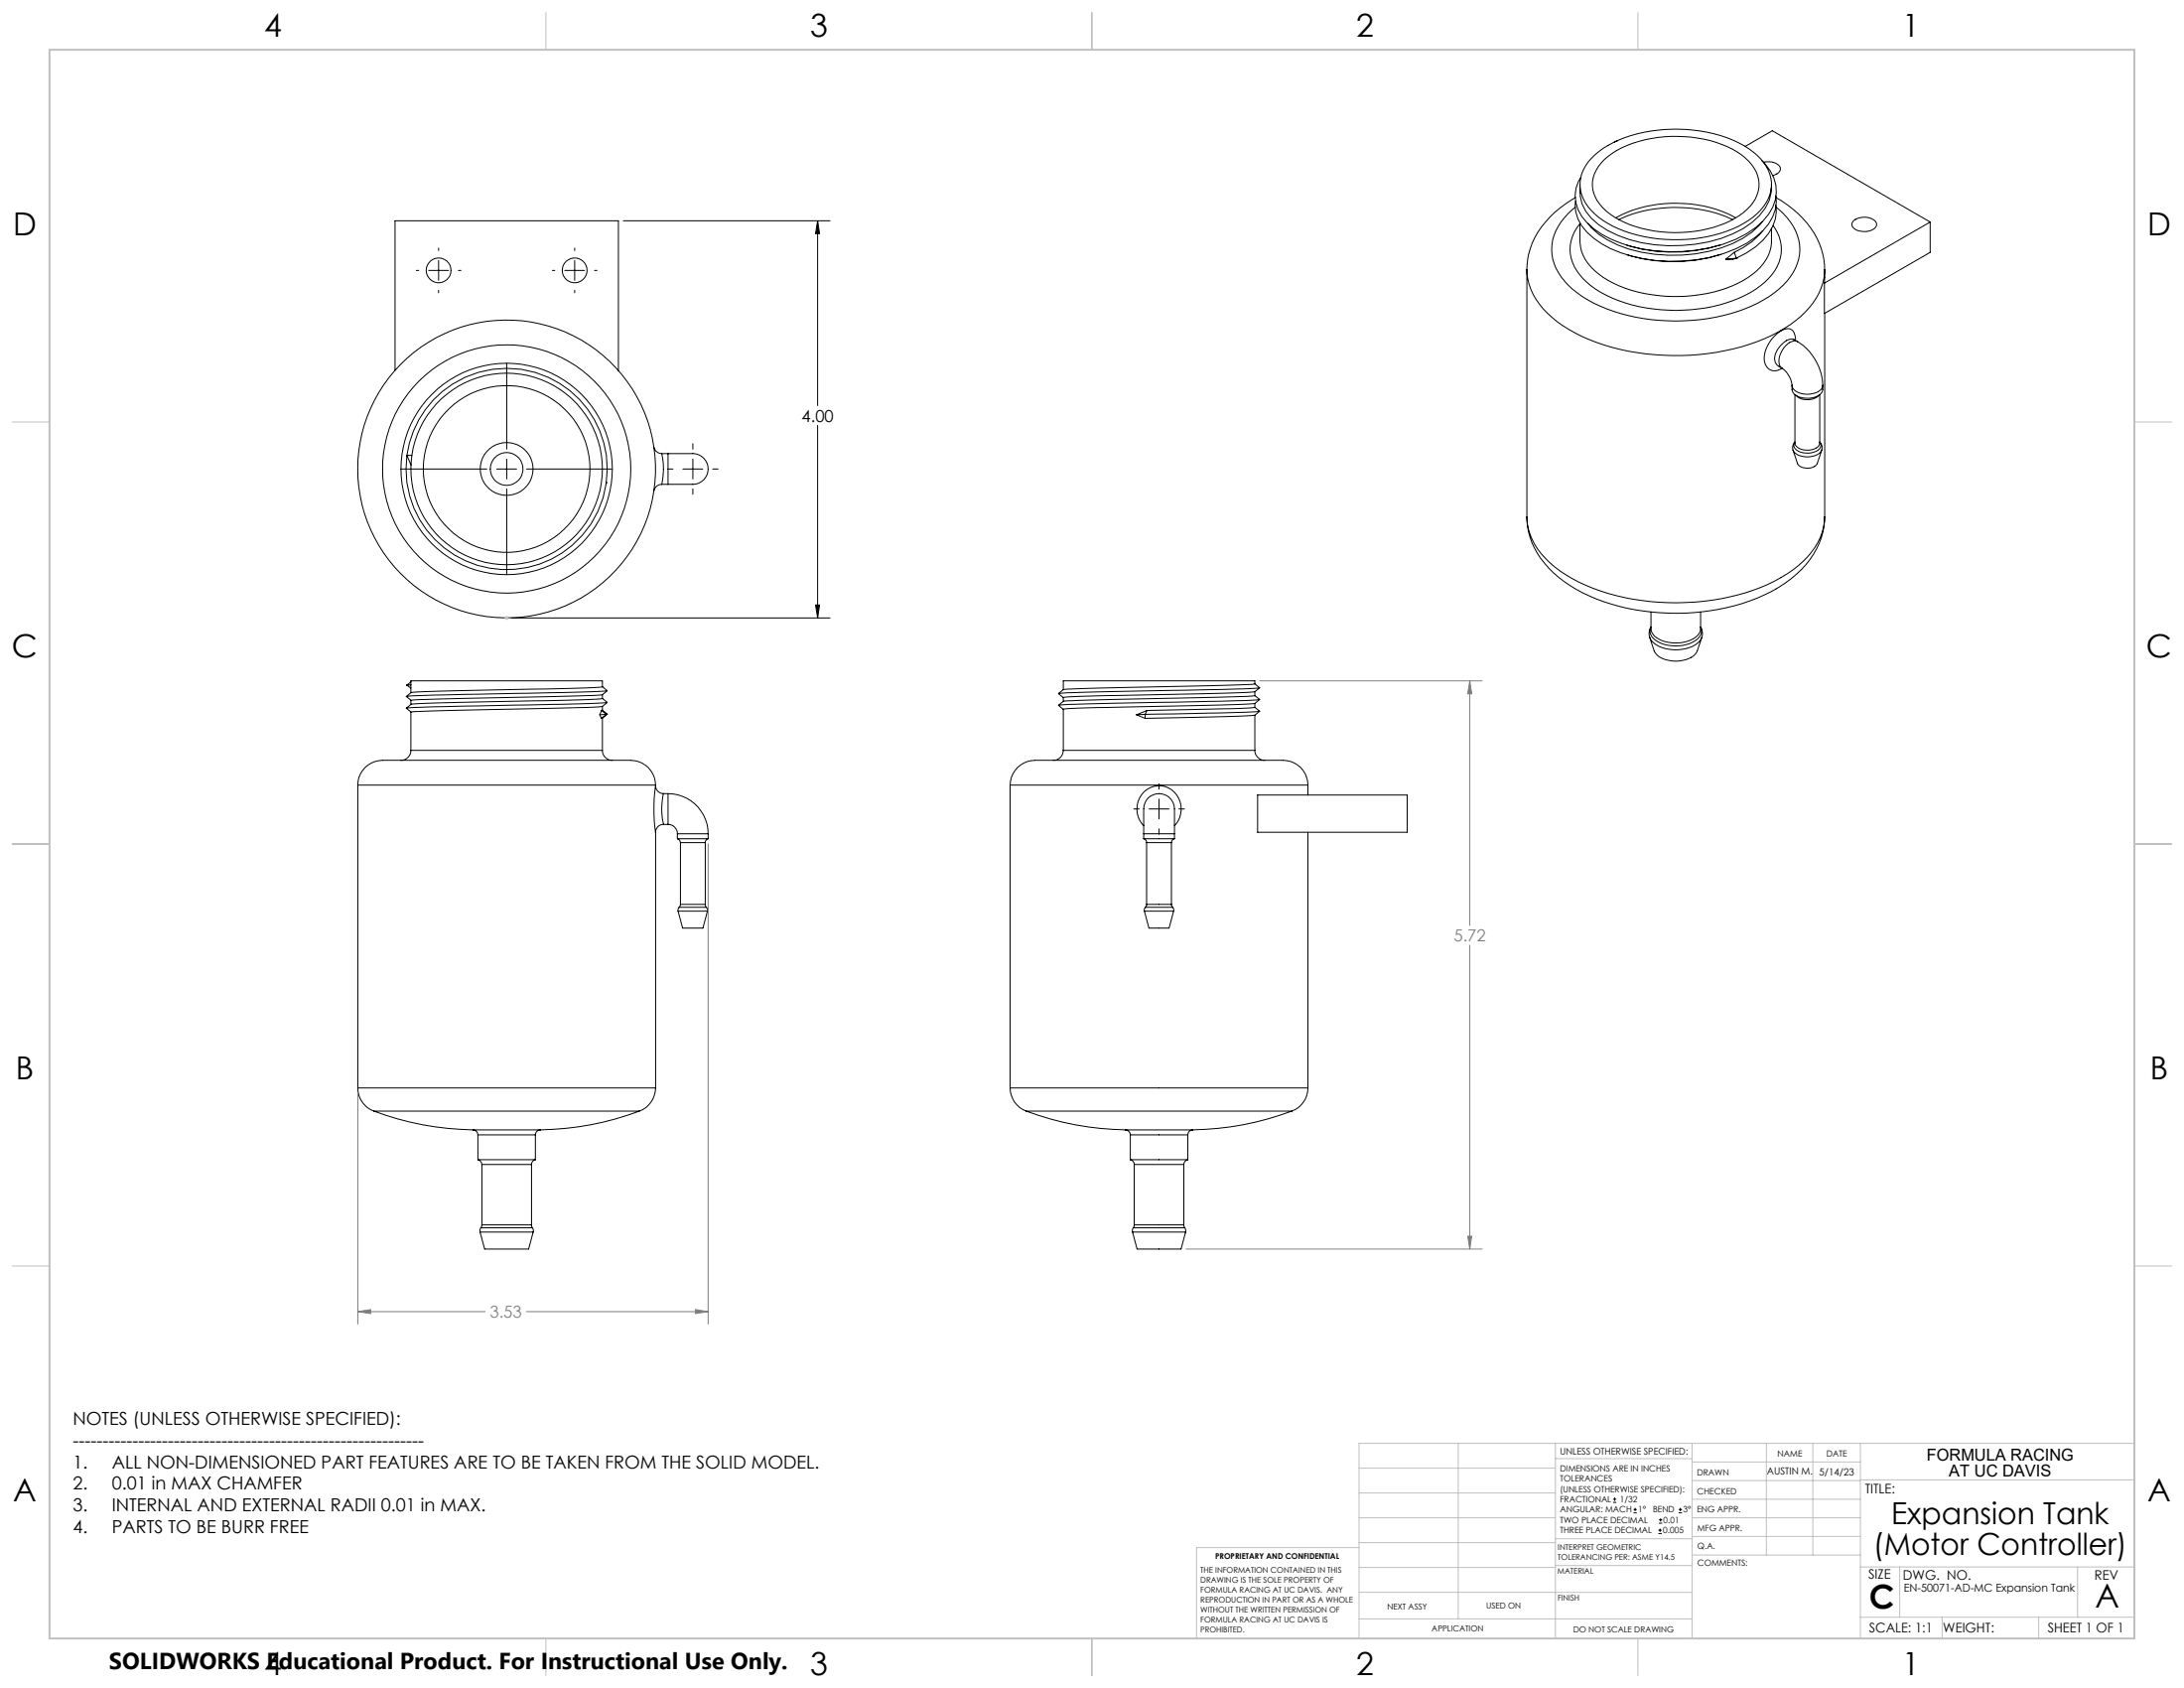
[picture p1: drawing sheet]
<svg xmlns="http://www.w3.org/2000/svg" width="559mm" height="432mm" viewBox="0 0 559 432" stroke-linecap="round" stroke-linejoin="round" font-family="sans-serif">
<g fill="none" stroke="#000" stroke-width=".25">
<path d="M413.2 36.2h.1M413.2 36.2l-.1 .2M413.9 36l-.7 .2M446.5 37.5l7-4.1 40.4 23.4M159.5 56.5h52.9M209.2 56.5l.5 3.3h-1zM209.2 56.5v47.3M403.1 50.5a24 24 0 0 0-12 14.6l-.4 3.9M404.2 57v4.7a11.4 11.4 0 0 0 6 9.2 36.3 36.3 0 0 0 24.9 4.5 26.7 26.7 0 0 0 15.3-7.1 9.8 9.8 0 0 0 2.8-6.6v-3.2M404.2 57.2a10 10 0 0 0 .8 14.1 29 29 0 0 0 16.1 7.5 40.8 40.8 0 0 0 28.1-4.8 13.6 13.6 0 0 0 6.5-9.1 10 10 0 0 0-2-7.2M404.2 47.2v2.1M407.1 40.6a27.4 27.4 0 0 1 17.1-7.3 36 36 0 0 1 23.1 4.7 11.3 11.3 0 0 1 5.9 9.7 12.7 12.7 0 0 1-7.1 9.5 38.3 38.3 0 0 1-34.7 0 12.5 12.5 0 0 1-7.1-9.5 9.3 9.3 0 0 1 2.8-7.1z"/>
<path d="M410.5 40.8a26.7 26.7 0 0 1 17-5.9 29.8 29.8 0 0 1 18.1 4.7 9.7 9.7 0 0 1 4.4 8.3 10.7 10.7 0 0 1-6.2 8 33.4 33.4 0 0 1-29.5 .3 11.3 11.3 0 0 1-6.9-8.8 8.8 8.8 0 0 1 3.1-6.6zM413.4 55.7a33.1 33.1 0 0 1 30.7 0M443.3 56.2a35.5 35.5 0 0 0-29.1 0M450.7 41.1a10.1 10.1 0 0 1 .4 15.5 29.2 29.2 0 0 1-17 7.4 38.2 38.2 0 0 1-24.3-4.1 13.5 13.5 0 0 1-6.6-8.1 8.3 8.3 0 0 1 1.3-6.5M450.9 56.7a23.4 23.4 0 0 1-13.7 7.6 38.1 38.1 0 0 1-25.9-2.9l-2.3-1.5-1.9-1.7-.8-1M450.9 59.2a18.2 18.2 0 0 1-7.2 5.4M451.2 41.5a3.9 3.9 0 0 1 4.2 1.2 1.6 1.6 0 0 1-1.3 2l-.5 .2M453.2 48.1a9.4 9.4 0 0 1-3 7 27.6 27.6 0 0 1-16.4 7.4 34.9 34.9 0 0 1-24.8-5 10.3 10.3 0 0 1-4.7-8.2M453.2 47.2v.9M454.4 50.1a11.3 11.3 0 0 1-5.1 10.5 35.3 35.3 0 0 1-22.5 6.3 35.8 35.8 0 0 1-17-4.6 13.5 13.5 0 0 1-6.6-8l-.2-1.8 .2-1.1M454.4 52.5a10.1 10.1 0 0 1-3.3 9l-1.8 1.6-2.4 1.6-2.6 1.3M454.4 50.6a23.1 23.1 0 0 1 12.3 15.9l.1 2.5"/>
<path d="M454.4 53a13.2 13.2 0 0 1 5.8 13.2 17.3 17.3 0 0 1-9 10.5 49.1 49.1 0 0 1-32.7 4.4 34.7 34.7 0 0 1-17.3-8.1 12.2 12.2 0 0 1-3.6-12.8 15.6 15.6 0 0 1 5.4-7.1M474.3 56.4a4.3 4.3 0 0 1 5.8 .5 1.6 1.6 0 0 1-1.4 2 4.3 4.3 0 0 1-4.8-1 1.24 1.24 0 0 1 .4-1.5zM493.9 56.8v7.8l-27.1 15.6v-7.8M493.9 56.8l-27.1 15.6M106.5 69.2h.6M109.7 69.2h5.1M112.2 63.5v.6M112.2 66.6v5.1M112.2 74.3v.6M117.3 69.2h.6M141.3 69.2h.7M144.5 69.2h5.1"/>
<path d="M147 63.5v.6M147 66.6v5.1M147 74.3v.6M152.1 69.2h.7M390.7 69a16.2 16.2 0 0 0 6.4 12.2 44.9 44.9 0 0 0 24 9.3 58.7 58.7 0 0 0 33.8-5.5 22.8 22.8 0 0 0 11-11.3 12.2 12.2 0 0 0 1-4.7M390.7 69v63.2M440.3 65.1a40.7 40.7 0 0 1-24.1 .1M440.3 62.7a40.7 40.7 0 0 1-24.1 0M443.7 64.6l.6 1.4M443.7 64.6l-2.2 1.7M444.3 66h.1M444.3 66l-.9 .4-1.9-.1"/>
<path d="M444.3 66l-2.8 .3M466.9 69l-.1 3.4M101.1 94.8v-38.3h57.1v38.3M129.6 92.9v22M455 93.7l1 .5M456 94.2a6.3 6.3 0 0 1 2.5 4.4M458.5 98.6a2.59 2.59 0 0 0 2.5 3.1 5.3 5.3 0 0 0 5.1-1.2l.3-.8v-1.1M458.5 98.6v.1a3.7 3.7 0 0 0 4 2.2l.8-.1a2.92 2.92 0 0 0 3.1-2.2M458.9 86.7l.1 .1M459.4 87.1a2.47 2.47 0 0 0-2.1-3 8.3 8.3 0 0 0-5.9 8.4 2.7 2.7 0 0 0 1.8 2.2 2.7 2.7 0 0 0 2.8-.5M459.9 87.4a13.8 13.8 0 0 1 6.5 11.2M459.9 87.4a3 3 0 0 0-3.5 1.6 4.5 4.5 0 0 0-.9 4.8l.5 .4"/>
<path d="M459.9 87.4a2.36 2.36 0 0 0-3.4 .2 5.9 5.9 0 0 0-2.5 4.2l.2 .9 .8 .9M466.9 80.2v52M102.6 120h22M104.1 116.5h.1M104.1 116.5h1.3M104.1 116.5l1.1 2.5M127.1 120h5.1M129.6 117.4v5.1M134.7 120h22M167.3 114.4a2 2 0 0 0 2 1.6h1.6M169.3 116.1a17.6 17.6 0 0 1 0 7.8h1.6M170.8 120h1.4"/>
<path d="M170.9 116h5.1a4.1 4.1 0 0 1 4.5 1.9 4.1 4.1 0 0 1-.4 4.8 6.2 6.2 0 0 1-4.7 1.2h-4.5M170.9 116v7.9M174.7 120h5.1M177.3 113.5v1.4M177.3 117.4v5.1M182.4 120h1.3M209.2 108.8v49.3M458.8 115.1l-.1-.1a2.17 2.17 0 0 1 .5-1.9v.1a1.47 1.47 0 0 0 .9 2.2 4.7 4.7 0 0 0 5.7-.9 1.24 1.24 0 0 0-.2-1.4 1.91 1.91 0 0 1 .5 2.1M458.8 115.1l1.1 3.5a3.3 3.3 0 0 0 5.1 0l1.1-3.4M458.8 115.1a4.3 4.3 0 0 0 5.1 1.6 3.2 3.2 0 0 0 2.2-1.5M459.2 101v12.3a2.61 2.61 0 0 0 3.1 1.8 2.81 2.81 0 0 0 3.3-1.8v-12.3M459.5 101.1a4.4 4.4 0 0 0 5.8 0"/>
<path d="M129.6 125.1v21.9M155.2 123.5h.1M169.3 123.9a2.08 2.08 0 0 0-2 1.6M177.3 125.1v1.3M390.7 132.2a16 16 0 0 0 5.8 11.7 43.6 43.6 0 0 0 23.5 9.7 59.6 59.6 0 0 0 34-4.9 24.2 24.2 0 0 0 11.7-11.1 13.9 13.9 0 0 0 1.2-5.4M466.8 132.2a20.2 20.2 0 0 1-8.5 15.8 46.4 46.4 0 0 1-24.9 8.7 52.5 52.5 0 0 1-31.7-6.9 21.6 21.6 0 0 1-11-16.6v-1M130.9 158.1h81.5M208.7 154.8h1l-.5 3.3zM422.4 156.5v4.3a3.7 3.7 0 0 0 3 3.1 9.3 9.3 0 0 0 9-1.4l.6-1 .1-.6v-4.4M104.1 175.3h.1M104.1 175.3l1 .7M105.1 179.2v1"/>
<path d="M105.1 174.4l-1 .9M105.2 175.2l-1.1 .1M105.2 177.1l-1.3 1.1 1.3 .9M154.1 177.7l-2.3 .2-38.4 .9-8.2 .3M154.1 178.7l1.3 1M154.1 175.7l1.3 1M154.1 175.7a1199.8 1199.8 0 0 1-43.2 1.1l-5.6 .3M154.1 178.7a1199.8 1199.8 0 0 1-43.2 1.1l-5.6 .3M154.1 175.7v-1.5h-49v3M154.1 177.7v1M155.3 176.7l-11.5 .5-32.6 .6-7.2 .4M155.3 179.7l-11.5 .5-32.6 .6-7.2 .4"/>
<path d="M155.4 179.7l-1.3 1M155.4 176.7l-1.3 1M272.1 178.4v1l-1.3 1M321 177l-8.5 .3-34.6 .8-5.8 .3M321 180l-8.5 .3-34.6 .8-5.8 .3M321.1 177.9l1.2 1-1.2 1.1M321.1 174.9v-.7h-49v2.2l-1.3 1 1.3 1M321.1 174.9l1.2 1-1.2 1.1M321.1 174.9l-8.6 .4-34.6 .8-5.8 .3M321.1 177.9l-2.3 .3-38.4 .8-8.3 .4M321.1 177v.9M321.1 180v.9"/>
<path d="M322.3 175.9l-3.9 .3-38.8 .8-8.7 .4M322.3 178.9l-3.9 .3-38.8 .8-8.7 .4M422.1 163.1l1.1 3.4a6.2 6.2 0 0 0 6.4 2.6 5.2 5.2 0 0 0 4.7-2.6l1.1-3.4M422.1 163.1a6.6 6.6 0 0 0 6.2 3.1 8.4 8.4 0 0 0 6.8-2.5l.3-.6M422.4 160.3a3.2 3.2 0 0 0-.3 2.8M422.4 160.4a2.87 2.87 0 0 0 1.9 3.8 9.8 9.8 0 0 0 10-.7 2.55 2.55 0 0 0 .8-3.1l.2 .2a3.4 3.4 0 0 1 .1 2.5M105.1 191.9a2.53 2.53 0 0 1-2.5 2.6M105.1 191.9h49M105.1 182.2v9.7M105.2 180.1l-1.3 1.1 1.3 .9M153.5 182.8l.4 1M153.9 181.8l1.3 .9"/>
<path d="M153.9 181.8l-.4 1M154.1 180.7l-4 .3-36.7 .8-8.2 .3M154.1 183.7l-.2 .1M154.1 181.7l1.3 1M154.1 191.9a2.53 2.53 0 0 0 2.6 2.6M154.1 181.7l-.2 .1M154.1 180.7v1M154.1 183.7v8.2M155.2 182.7h.1M155.2 182.7l-1.3 1.1M155.2 182.7l-1.7 .1M155.4 182.7l-1.3 1"/>
<path d="M155.4 182.7h-.2M270.8 180.4l1.3 1M272.1 191.9a2.53 2.53 0 0 1-2.6 2.6M272.1 191.9h49M272.1 181.4v10.5M290.8 182.8l2.2 1M293 182.7h.1M293 182.7v1.1M293 182.7l-2.2 .1M293.4 181.8l-.4 .9M293.4 181.8l-2.6 1M321 183l-6 .3-22 .5"/>
<path d="M321.1 191.9a2.53 2.53 0 0 0 2.5 2.6M321.1 180.9l1.2 1-1.2 1.1M321.1 180.9l-6.1 .4-21.6 .5M321.1 183v8.9M322.3 181.9l-3.9 .3-25.4 .5M91.5 200.8a6.5 6.5 0 0 1 7.5-6.3h60.7a8.4 8.4 0 0 1 6.2 1.9 6.5 6.5 0 0 1 1.8 4.4M91.5 200.8h76.2M91.5 200.8v77.5M167.7 200.9a2.03 2.03 0 0 0 2.1 2.1M167.7 200.8a43.8 43.8 0 0 0 0 12.1M169.8 203a16.8 16.8 0 0 0 0 7.8M169.8 203h1.1"/>
<path d="M170.9 210.9a2.47 2.47 0 0 0-3 1.3l-.2 66.1M170.9 210.9a2.41 2.41 0 0 1 2.4 2.4M170.9 203a10.3 10.3 0 0 1 10.3 10.3M170.9 203v7.9M173.3 214.6a1.09 1.09 0 0 1 .8 .9M173.3 214.6h7.9M173.3 213.3h7.9M173.3 213.3v1.3M174.1 215.5h6.3M174.1 215.5v15.9M180.4 215.5v15.9M181.2 214.6a1.01 1.01 0 0 0-.8 .9"/>
<path d="M181.2 213.3v1.3M258.4 200.8a6.7 6.7 0 0 1 8.1-6.3h60.1a8.4 8.4 0 0 1 6.2 1.9 6.3 6.3 0 0 1 1.8 4.4M258.4 200.8h76.2M258.4 200.8v77.5M290.1 206.9h1.4M292.6 213.3v-5.1a4.1 4.1 0 0 1 5.4-4.9 4.4 4.4 0 0 1 2.5 4.9v5.1M292.6 214.6a1.01 1.01 0 0 1 .8 .9M292.6 214.6h7.9M292.6 213.3h7.9M292.6 211.2a5.9 5.9 0 0 1-.8-7.4 5.9 5.9 0 0 1 7.1-2.3 6.1 6.1 0 0 1 1.6 9.7M292.6 213.3v1.3M293.4 215.5h6.3"/>
<path d="M293.4 215.5v15.9M294 206.9h5.1M296.5 200.5v1.4M296.5 204.4v5.1M296.5 212v1.4M299.7 215.5v15.9M300.5 214.6a.99 .99 0 0 0-.8 .9M300.5 213.3v1.3M301.6 206.9h1.4M321.8 203.4h38.2v9.5h-38.2zM334.6 200.8v2.6M334.6 212.9v65.4"/>
<path d="M173.5 233.1l1.2 4.3h5.1l1.2-4.3M173.5 233.1h7.5M173.8 232.1l-.3 .5v.5M173.8 232.1h6.9M174.1 231.4l-.3 .7M174.1 231.4h6.3M180.4 231.4l.3 .7M180.7 232.1l.3 .5v.5M292.8 233.1l1.2 4.3h5.1l1.2-4.3M292.8 233.1h7.5M293.1 232.1l-.3 .3v.7M293.1 232.1h6.9"/>
<path d="M293.4 231.4l-.3 .7M293.4 231.4h6.3M299.7 231.4l.3 .7M300 232.1l.3 .6v.4M91.5 278.3a6.3 6.3 0 0 0 4.2 5.9M91.5 278.3h76.2M167.7 278.3a6.4 6.4 0 0 1-4.1 5.9M258.4 278.3a6.3 6.3 0 0 0 4.2 5.9M258.4 278.3h76.2M334.6 278.3a6.3 6.3 0 0 1-4.1 5.9M95.7 284.2a75.1 75.1 0 0 0 25.3 4.8M95.7 284.2h67.9"/>
<path d="M121 289a1.33 1.33 0 0 1 1.3 1.3M121 289h17.3M122.3 296.7a1.41 1.41 0 0 1 1 1.2M122.3 296.7h14.7M122.3 290.3h14.7M122.3 290.3v6.4M123.3 297.9h12.7M123.3 297.9v15.4M136 297.9v15.4M137 296.7a1.31 1.31 0 0 0-1 1.2M137 290.3v6.4M138.3 289a1.33 1.33 0 0 0-1.3 1.3"/>
<path d="M163.6 284.2a75.1 75.1 0 0 1-25.3 4.8M262.6 284.2a75.6 75.6 0 0 0 25.3 4.8M262.6 284.2h67.9M287.9 289a1.33 1.33 0 0 1 1.3 1.3M287.9 289h17.3M289.2 296.7a1.31 1.31 0 0 1 1 1.2M289.2 296.7h14.7M289.2 290.3h14.7M289.2 290.3v6.4M290.2 297.9h12.7M290.2 297.9v15.4M302.9 297.9v15.4"/>
<path d="M303.9 296.7a1.29 1.29 0 0 0-1 1.2M303.9 290.3v6.4M305.2 289a1.26 1.26 0 0 0-1.3 1.3M330.5 284.2a75.1 75.1 0 0 1-25.3 4.8M122.8 315.2l1.2 4.3h11.3l1.1-4.3M122.8 315.2h13.6M123 314.1l-.2 .5v.6M123 314.1h13.2M123.3 313.3l-.3 .8M123.3 313.3h12.7M136 313.3l.2 .8M136.2 314.1l.3 .5-.1 .6"/>
<path d="M289.8 315.2l1.1 4.3h11.3l1.2-4.3M289.8 315.2h13.6M289.9 314.1l-.1 1.1M289.9 314.1h13.2M290.2 313.3l-.3 .8M290.2 313.3h12.7M302.9 313.3l.2 .8M303.1 314.1l.3 .4v.7M412.7 384.3h.9M412.7 383.5h.9M413.1 383.1v.8M418 387h.8"/>
<path d="M418 386.2h.8M418.4 385.7v.9M424.3 392.3h.9M424.3 391.4h.9M424.5 389.6h.8M424.5 388.8h.8M424.7 391v.9M424.9 388.4v.8M429.5 387h.9M429.5 386.2h.9M429.9 385.7v.9"/>
<circle cx="112.2" cy="69.2" r="3.2"/>
<circle cx="147" cy="69.2" r="3.2"/>
<circle cx="129.6" cy="120" r="27"/>
<circle cx="129.6" cy="120" r="25.8"/>
<circle cx="129.6" cy="120" r="4.2"/>
<circle cx="129.6" cy="120" r="21.3"/>
<circle cx="129.6" cy="120" r="24.5"/>
<circle cx="129.6" cy="120" r="6.8"/>
<circle cx="129.6" cy="120" r="31.8"/>
<circle cx="129.6" cy="120" r="38.1"/>
</g>
<g fill="none" stroke="#c0c0c0" stroke-width=".25">
<path d="M139.7 3.2v9.5M279.4 3.2v9.5M419.1 3.2v9.5M3.1 107.9h9.6M546.1 107.9h9.5M129.1 158.1h1M129.3 157.7l.7 .7M129.6 157.6v1M130 157.7l-.7 .7M3.1 215.9h9.6M546.1 215.9h9.5M3.1 323.8h9.6"/>
<path d="M546.1 323.8h9.5M347.7 375.6h50.3M373.1 369.2v44.9M398 369.2v49.9M398 373.1h34.9M432.9 369.2v49.9M432.9 378.7h43.1M432.9 374h43.1M451.9 369.2v28.6M463.8 369.2v28.6M476 369.2v49.9M476 378.6h70.1"/>
<path d="M546.1 369.2h-198.4v49.9M347.7 394.6h50.3M347.7 388.3h50.3M347.7 381.9h50.3M347.7 395.9h-41.6v23.2M398 393.6h35M432.9 383.5h43.1M432.9 388.3h43.1M432.9 393h43.1M433 397.8h43M139.7 419.1v9.6M279.4 419.1v9.6"/>
<path d="M347.7 414.1h85.2M347.7 401h50.3M347.7 407.3h50.3M398 407.4h34.9M398 400.5h35M419.1 419.1v9.6M476 413.7h70.1M476 400.8h70.1M486.1 400.8v12.9M496.9 413.7v5.4M521.6 413.7v5.4M531.6 400.8v12.9"/>
</g>
<path d="M322.3 174.2h56.9M376.1 174.2l.5 3.3h-1.1zM376.1 174.2v62.5M181.2 215.8v122.9M376.1 241.8v77.7M91.5 279.6v59.1M303.5 319.5h75.7M375.5 316.2h1.1l-.5 3.3zM91.5 335.5l3.3-.5v1zM91.5 335.5h32.6M134.7 335.5h46.5M177.9 335l3.3 .5-3.3 .5z" fill="none" stroke="#808080" stroke-width=".25"/>
<path d="M12.7 12.7h533.4v406.4h-533.4z" fill="none" stroke="#c0c0c0" stroke-width=".5"/>
<path d="M208.7 154.8h1l-.5 3.3zM209.2 56.5l.5 3.3h-1z" fill="#000"/>
<path d="M177.9 335l3.3 .5-3.3 .5zM91.5 335.5l3.3-.5v1zM375.5 316.2h1.1l-.5 3.3zM376.1 174.2l.5 3.3h-1.1z" fill="#808080"/>
<g font-size="8.5">
<text x="478.3" y="411.4">C</text>
<text x="536.1" y="411.3">A</text>
</g>
<g font-size="8.1">
<text x="67.6" y="9.3">4</text>
<text x="207.3" y="9.3">3</text>
<text x="347" y="9.3">2</text>
<text x="486.7" y="9.3">1</text>
<text x="3.3" y="60.1">D</text>
<text x="549.4" y="60.1">D</text>
<text x="3" y="168">C</text>
<text x="549.1" y="168">C</text>
<text x="4" y="276">B</text>
<text x="550.1" y="276">B</text>
<text x="3.3" y="383.9">A</text>
<text x="549.4" y="383.9">A</text>
<text x="67.6" y="428.4">4</text>
<text x="207.3" y="428.4">3</text>
<text x="347" y="428.4">2</text>
<text x="486.7" y="428.4">1</text>
</g>
<g font-size="7.8">
<text x="483.9" y="389.9">Expansion Tank</text>
<text x="479.2" y="397.6">(Motor Controller)</text>
</g>
<text font-size="5.9" x="27.9" y="427">SOLIDWORKS Educational Product. For Instructional Use Only.</text>
<g font-size="4.6">
<text x="18.6" y="364.4">NOTES (UNLESS OTHERWISE SPECIFIED):</text>
<text x="18.6" y="370">-----------------------------------------------------------</text>
<text x="18.6" y="375.5">1.</text>
<text x="28.7" y="375.5">ALL NON-DIMENSIONED PART FEATURES ARE TO BE TAKEN FROM THE SOLID MODEL.</text>
<text x="18.6" y="381.1">2.</text>
<text x="28.7" y="381.1">0.01 in MAX CHAMFER</text>
<text x="18.6" y="386.7">3.</text>
<text x="28.7" y="386.7">INTERNAL AND EXTERNAL RADII 0.01 in MAX.</text>
<text x="18.6" y="392.3">4.</text>
<text x="28.7" y="392.3">PARTS TO BE BURR FREE</text>
</g>
<g font-size="4.2">
<text x="205.1" y="107.9">4.00</text>
<text x="493" y="373.5">FORMULA RACING</text>
<text x="498.7" y="377.8">AT UC DAVIS</text>
</g>
<g font-size="4.2" fill="#808080">
<text x="372" y="240.9">5.72</text>
<text x="125.3" y="337.1">3.53</text>
</g>
<g font-size="3.4">
<text x="477.2" y="381.9">TITLE:</text>
<text x="478.1" y="404">SIZE</text>
<text x="486.9" y="404">DWG. NO.</text>
<text x="535.9" y="404.1">REV</text>
<text x="478.2" y="417.6">SCALE: 1:1</text>
<text x="497.1" y="417.7">WEIGHT:</text>
<text x="523.9" y="417.6">SHEET 1 OF 1</text>
</g>
<text font-size="2.8" x="487.1" y="407.2">EN-50071-AD-MC Expansion Tank</text>
<g font-size="2.5">
<text x="452.1" y="377.2">AUSTIN M.</text>
<text x="465.5" y="377.3">5/14/23</text>
</g>
<text font-size="2.4" x="399.2" y="372.1">UNLESS OTHERWISE SPECIFIED:</text>
<g font-size="2.2">
<text x="399.2" y="376.4">DIMENSIONS ARE IN INCHES</text>
<text x="434.2" y="377.3">DRAWN</text>
<text x="454.8" y="372.5">NAME</text>
<text x="467.3" y="372.6">DATE</text>
<text x="399.2" y="379">TOLERANCES</text>
<text x="399.2" y="381.7">(UNLESS OTHERWISE SPECIFIED):</text>
<text x="434.3" y="382.2">CHECKED</text>
<text x="399.2" y="389.6">TWO PLACE DECIMAL</text>
<text x="399.2" y="384.3">FRACTIONAL</text>
<text x="399.2" y="387">ANGULAR: MACH</text>
<text x="414.5" y="384.3">1/32</text>
<text x="419.1" y="387">1°</text>
<text x="422.9" y="387">BEND</text>
<text x="425.6" y="389.6">0.01</text>
<text x="430.6" y="387">3°</text>
<text x="434.2" y="386.9">ENG APPR.</text>
<text x="399.2" y="392.3">THREE PLACE DECIMAL</text>
<text x="425.5" y="392.3">0.005</text>
<text x="434.3" y="391.6">MFG APPR.</text>
<text x="434.3" y="396.3">Q.A.</text>
<text x="434.3" y="400.5">COMMENTS:</text>
</g>
<g font-size="2.1">
<text x="354.9" y="411.6">NEXT ASSY</text>
<text x="380.3" y="411.6">USED ON</text>
<text x="366.3" y="417.4">APPLICATION</text>
<text x="402.5" y="417.5">DO NOT SCALE DRAWING</text>
</g>
<g font-size="2">
<text x="310.9" y="398.8">PROPRIETARY AND CONFIDENTIAL</text>
<text x="398.6" y="396.5">INTERPRET GEOMETRIC</text>
<text x="398.6" y="399">TOLERANCING PER: ASME Y14.5</text>
<text x="307.2" y="402.4">THE INFORMATION CONTAINED IN THIS</text>
<text x="307.2" y="404.9">DRAWING IS THE SOLE PROPERTY OF</text>
<text x="307.2" y="407.5">FORMULA RACING AT UC DAVIS. ANY</text>
<text x="398.5" y="402.6">MATERIAL</text>
<text x="307.2" y="410">REPRODUCTION IN PART OR AS A WHOLE</text>
<text x="307.2" y="412.5">WITHOUT THE WRITTEN PERMISSION OF</text>
<text x="398.5" y="409.4">FINISH</text>
<text x="307.2" y="415">FORMULA RACING AT UC DAVIS IS</text>
<text x="307.2" y="417.6">PROHIBITED.</text>
</g>
</svg>
